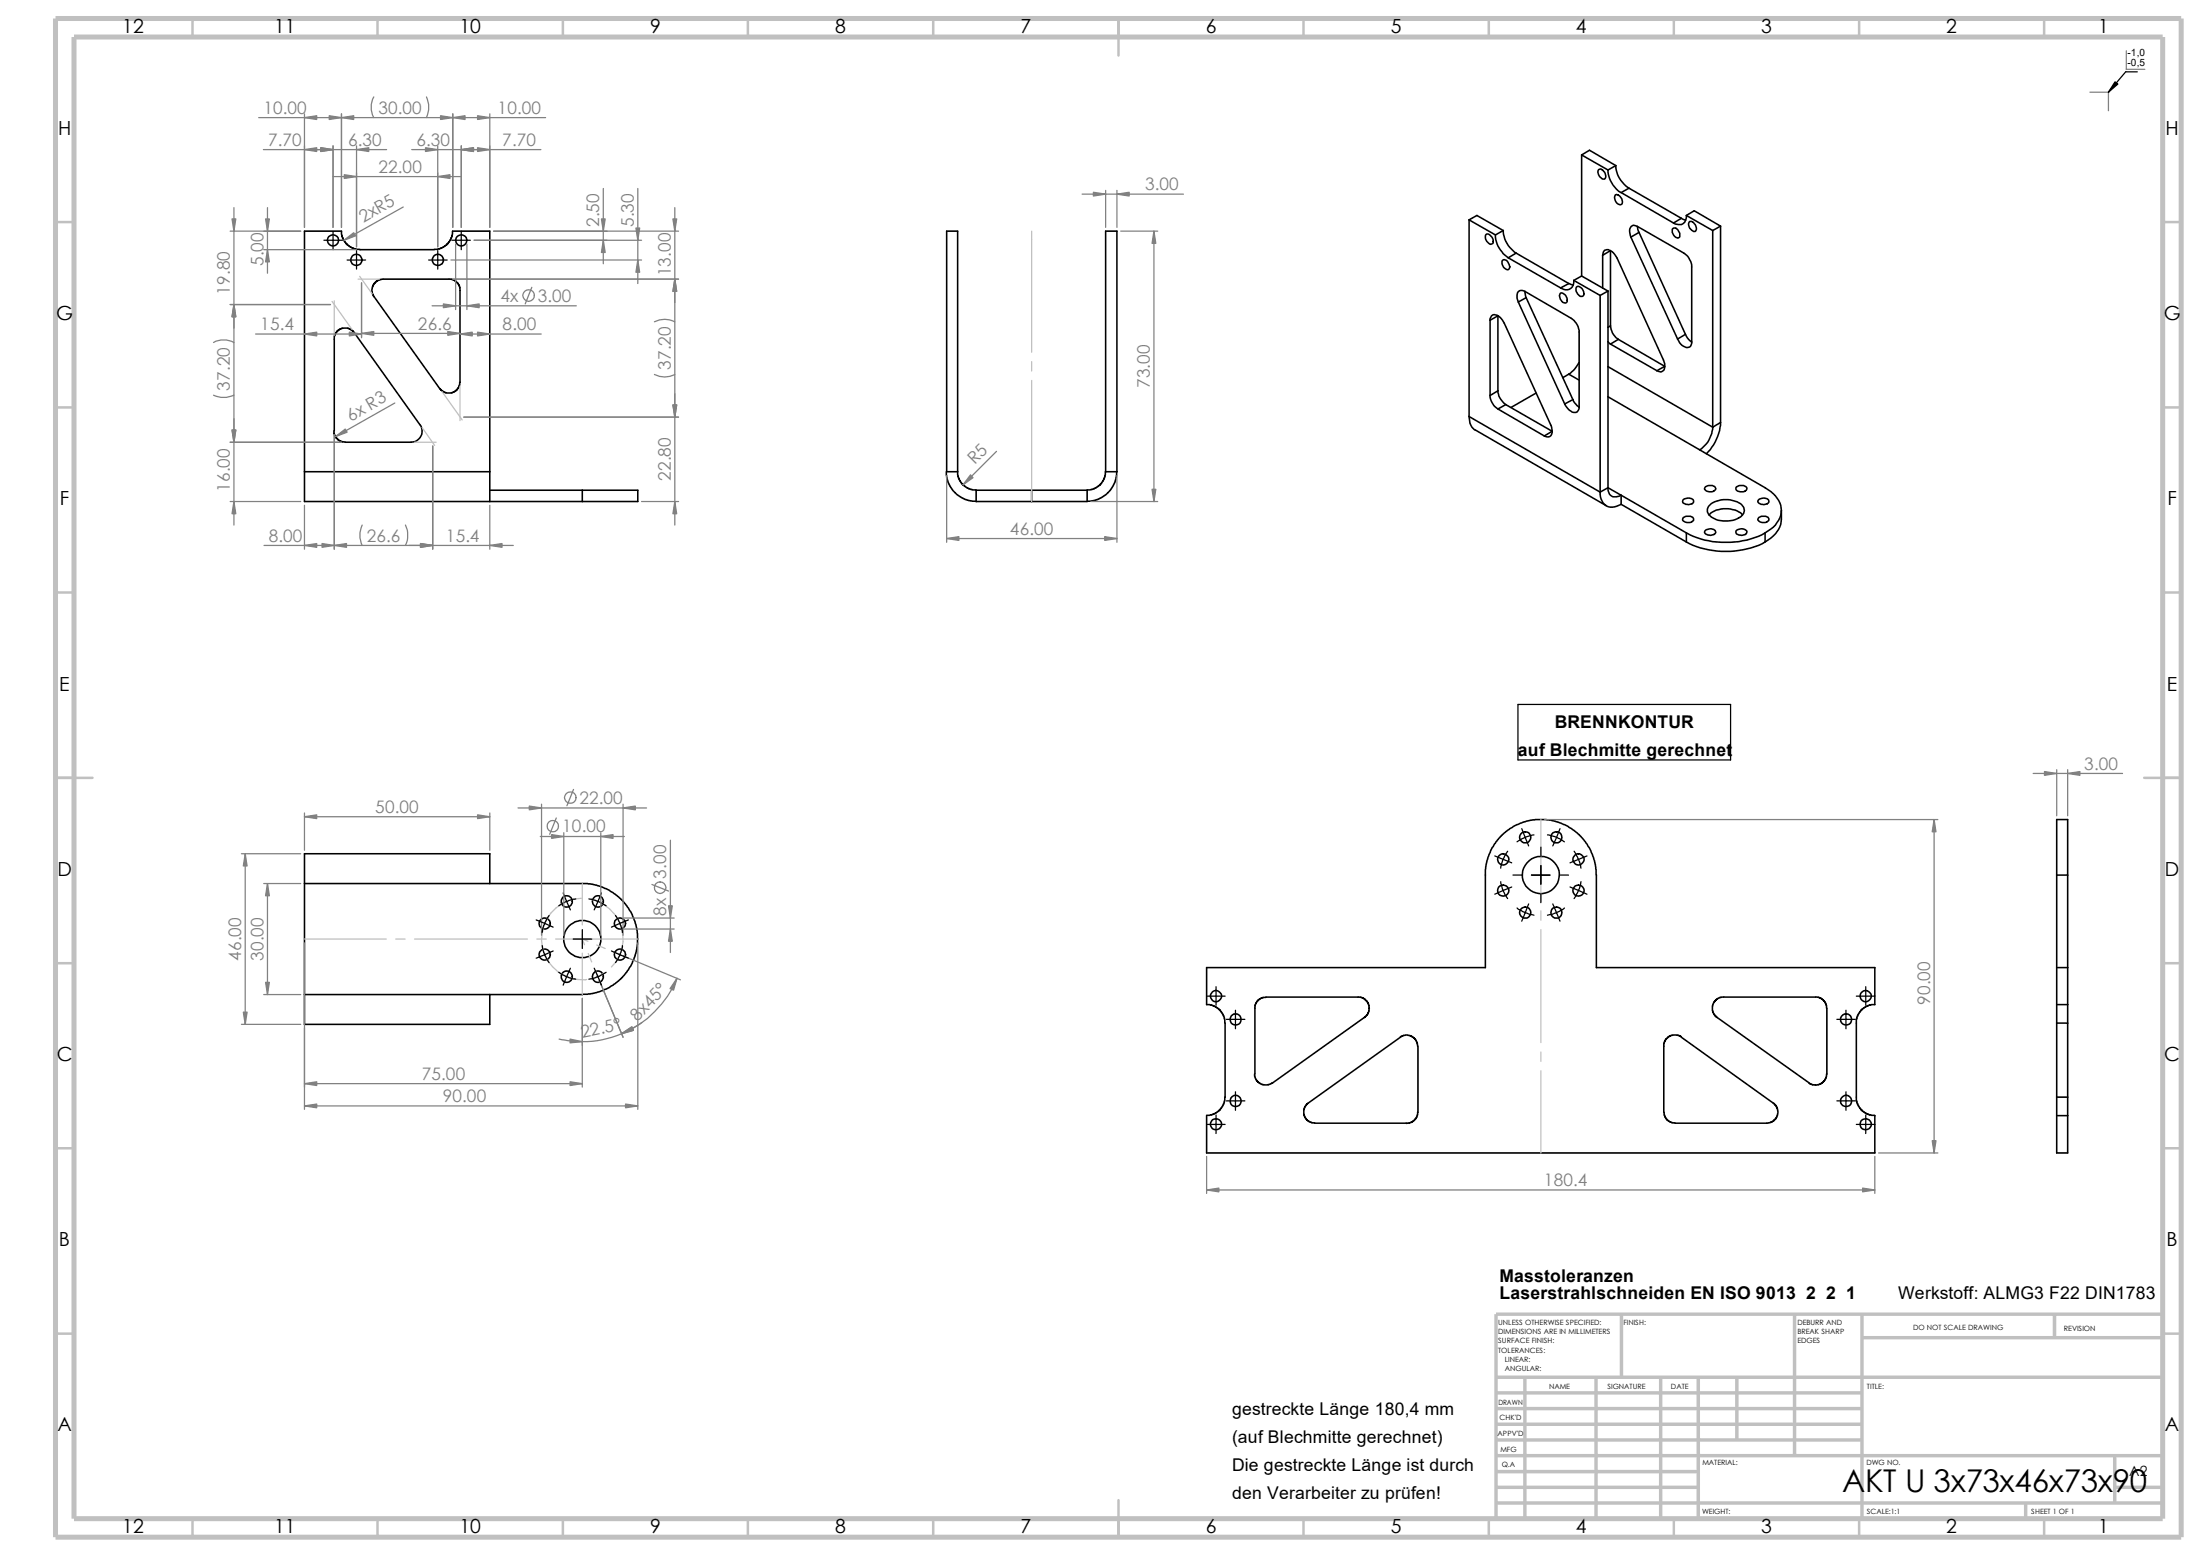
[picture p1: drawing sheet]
<svg xmlns="http://www.w3.org/2000/svg" width="297mm" height="210mm" viewBox="0 0 297 210" stroke-linecap="round" stroke-linejoin="round" font-family="sans-serif">
<g fill="none" stroke="#c0c0c0" stroke-width=".34">
<path d="M26 2.5v2.5M51 2.5v2.5M76 2.5v2.5M101 2.5v2.5M126 2.5v2.5M151 2.5v5M176 2.5v2.5M201 2.5v2.5M226 2.5v2.5M251 2.5v2.5M276 2.5v2.5M7.5 30h2.5"/>
<path d="M292 30h2.5M7.5 55h2.5M292 55h2.5M7.5 80h2.5M292 80h2.5M7.5 105h5M289.5 105h5M7.5 130h2.5M292 130h2.5M7.5 155h2.5M292 155h2.5M7.5 180h2.5"/>
<path d="M292 180h2.5M26 205v2.5M51 205v2.5M76 205v2.5M101 205v2.5M126 205v2.5M151 202.5v5M176 205v2.5M201 205v2.5M226 205v2.5M251 205v2.5M276 205v2.5"/>
</g>
<g fill="none" stroke="#c0c0c0" stroke-width=".47">
<path d="M218.9 177.4v8.5M242.3 177.4v19.1M251.4 177.4v27.6M277.4 177.4v3.2M292 177.4h-90v27.6M202 185.9h90M202 194.4h49.4M202 192.2h49.4M202 190.1h49.4M202 188h49.4M202 198.6h27.3M202 196.5h90"/>
<path d="M205.9 185.9v19.1M215.5 185.9v19.1M224.2 185.9v19.1M229.3 185.9v19.1M234.5 185.9v8.5M251.4 180.6h40.6M285.5 196.5v6.4M202 202.9h90M202 200.7h27.3M273.5 202.9v2.1M285.5 200.7h6.5"/>
</g>
<path d="M7.5 2.5h287v205h-287zM10 5h282v200h-282z" fill="none" stroke="#c0c0c0" stroke-width=".68" stroke-linecap="butt"/>
<g fill="none" stroke="#000" stroke-width=".21">
<path d="M58.6 33.7l.9-.2 1-.6 .5-.8 .1-.9h5v32.5M58.6 33.7h-10.5l-.8-.3-.6-.5-.5-.8-.1-.9h-5v32.5M127.8 31.2h1.5v32.5h-1.5zM198.3 29.7v26.5M198.3 29.7l3.6 2M198.3 29.7l1.1-.6 3.5 2M200.7 31.6a.87 .87 0 0 1 .8 1.3 .76 .76 0 0 1-1-.8v-.3zM201.9 31.7a3.9 3.9 0 0 0 1.7 3.1M202.8 35.2a.54 .54 0 0 1 .9 .4 .49 .49 0 0 1-.2 .8 1.03 1.03 0 0 1-.7-1.2zM202.9 31.1a3.9 3.9 0 0 0 1.8 3.1M202.9 31.1l-1 .6M203.6 34.8l7.1 4.1"/>
<path d="M204.7 34.2l-1.1 .6M204.7 34.2l7.1 4.1M205.9 39.3a.67 .67 0 0 0-.8 0 .67 .67 0 0 0-.3 .7l.2 .8M205.9 39.3l6.2 3.7a2.35 2.35 0 0 1 1.1 1.8v10.1M205.9 39.3l.1 .9M210.7 39.6a.85 .85 0 0 1 .8 1.3 .84 .84 0 0 1-.9-1.1zM211.8 38.3l.6 .2M211.8 38.3l-1.1 .6M212.5 37.8a1.08 1.08 0 0 1-.6 1.2 1.08 1.08 0 0 1-1.2-.1M212.5 37.8l3.5 2.1M212.9 38.7a.85 .85 0 0 1 .8 1.3 .73 .73 0 0 1-.9-.6v-.5zM213.5 37.3l-1 .5"/>
<path d="M213.5 37.3l3.6 2M213.5 20.9v16.4M213.5 20.9l3.6 2M213.5 20.9l1.1-.6 3.5 2.1M215.8 22.9a.67 .67 0 0 1 .9 .5 .44 .44 0 0 1 .1 .5 .44 .44 0 0 1-.4 .3 .99 .99 0 0 1-.6-1.3zM216 39.9v26.5M216.4 34.5a.65 .65 0 0 1 .3-.8 .65 .65 0 0 1 .8 .2l.3 .3 .5 .6 6.3 13.8a1.16 1.16 0 0 1-.2 1.5l-.2 .1-.5-.2M216.4 34.5v4.4M216.4 34.5l1-.7v10.2M217.1 22.9a3.8 3.8 0 0 0 1.8 3.1M217.1 39.3l-1.1 .6M217.1 39.3v26.5"/>
<path d="M218.1 26.3a.72 .72 0 0 1 .9 .7 .39 .39 0 0 1-.1 .6 .39 .39 0 0 1-.5-.1 1.05 1.05 0 0 1-.3-1.2zM218.1 22.4l-1 .5M218.1 22.4a3.8 3.8 0 0 0 1.8 3M218.9 26l7 4.1M219.9 25.4l-1 .6M219.9 25.4l7.1 4.1M220.2 32l6.3 13.8M221.1 30.6l6.2 3.6a2.34 2.34 0 0 1 1.1 1.8v10.1M221.1 30.6l.2 .8M221.1 30.6a.7 .7 0 0 0-.9 0 .7 .7 0 0 0-.2 .9l.2 .5M221.3 31.4l-1.1 .6M221.3 31.4l6.2 13.7"/>
<path d="M225.8 30.9a.58 .58 0 0 1 .9 .4l.1 .4a.35 .35 0 0 1-.2 .4 .35 .35 0 0 1-.5-.1 .85 .85 0 0 1-.3-1.1zM227 29.5l.6 .2M227 29.5l-1.1 .6M227.7 29.1l3.5 2M227.7 29.1l1-.7 3.6 2.1M227.7 29.1a1.06 1.06 0 0 1-.5 1.1 1.06 1.06 0 0 1-1.3-.1M228.1 29.9a.89 .89 0 0 1 .8 1.3 .89 .89 0 0 1-.8-1.3zM231.2 31.1v26.6M232.3 30.5v26.5M232.3 30.5l-1.1 .6M47.8 44.9l-.5-.5-.4-.1h-.7l-.6 .3-.3 .4-.2 .4v12.8M47.8 44.9l8.9 12.4a1.49 1.49 0 0 1 .1 1.6 1.49 1.49 0 0 1-1.3 .8l-9.3-.1-.5-.2-.4-.3-.2-.6v-.3"/>
<path d="M59.4 52.5l.2 .2 .5 .3h.9l.6-.3 .3-.4 .2-.4v-13.1l-.2-.4-.4-.5-.5-.2h-9.4l-.7 .2-.4 .4-.3 .5v.5l.2 .7 9 12.5M198.3 56.2a1.95 1.95 0 0 0 .9 1.8l17.6 10.2M198.3 56.2l17.7 10.2M201.2 43.2a.66 .66 0 0 1 .3-.7 .66 .66 0 0 1 .8 .1l.3 .4 .5 .6 6.3 13.8a1.19 1.19 0 0 1-.2 1.5l-.3 .1-.4-.2M201.2 53.4a2.33 2.33 0 0 0 1 1.8M201.2 43.2v10.2M201.2 43.2l1-.6v10.1M202.2 52.7a2.48 2.48 0 0 0 1.1 1.9M202.2 55.2l6.3 3.6M202.2 52.7l-1 .7M203.3 54.6l6.2 3.6-1 .6M203.3 54.6l-1.1 .6"/>
<path d="M205 40.8l6.2 13.7M206 40.2l-1 .6M206 40.2l6.3 13.7M207.4 53l-3.4 2M211.2 54.5a1.46 1.46 0 0 0 1.7 1.1l.3-.4v-.3M211.8 50.5l-.8 .5M211.8 50.5l1.4 .8M212.3 53.9l.3 .5 .6 .5M212.3 53.9l-1.1 .6M213.2 48.9l-.7 1.1-.7 .5M217.1 53.6l21.2 12.2a3.8 3.8 0 0 1 2.2 3.1 3.8 3.8 0 0 1-2.2 3M217.1 46.1l.3 .3"/>
<path d="M217.1 49.5l14.1 8.2M217.4 46.4l6.3 3.6M217.4 44l-.3 .2M217.4 44a2.33 2.33 0 0 0 1.1 1.8M218.5 45.8l6.2 3.6-1 .6M218.5 45.8l-1.1 .6M226.5 45.8a1.39 1.39 0 0 0 1.6 1l.2-.1 .1-.6M227.5 45.1l.5 .7 .4 .3M227.5 45.1l-1 .7M231.2 57.7a3.8 3.8 0 0 1-1.8 3M232.3 57l-1.1 .7M232.3 57a6.6 6.6 0 0 1-1.9 4.3"/>
<path d="M41.1 63.7h25M41.1 63.7v4h37.5M66.1 66.2h12.5M66.1 63.7v4M78.6 66.2h7.5v1.5h-7.5M78.6 66.2v1.5M127.8 63.7v.5l.2 .9 .3 .6 .6 .8 .9 .6 .5 .3 1.5 .3M129.3 63.7l.1 .9 .7 .9 .8 .5 .9 .2M131.8 66.2v1.5M131.8 66.2h7.5M131.8 67.7h7.5M139.3 66.2h7.5v1.5h-7.5"/>
<path d="M139.3 66.2v1.5M149.3 63.7v-32.5h1.5v32.5M149.3 63.7h1.5M149.3 63.7l-.2 .9-.7 .9-.7 .5-.9 .1M150.8 63.7l-.3 1.4-.3 .6-.6 .8-.8 .6-.6 .3-.9 .2h-.5M216 66.4a1.68 1.68 0 0 0 2.3 1.9l.6-.2M217.1 65.8l-1.1 .6M217.1 65.8l1.8 1M217.1 65.8a1.05 1.05 0 0 0 .4 1.1 1.05 1.05 0 0 0 1.1 .1l.3-.2M218.9 68.1l8.8 5.1M218.9 66.8l8.8 5.1M218.9 66.8v1.3"/>
<path d="M227.2 69.8a1.2 1.2 0 0 1 1.4 .1 .48 .48 0 0 1-.1 .5 .48 .48 0 0 1-.5 .1l-.5-.1-.3-.1zM227.2 67.4a.95 .95 0 0 1 1.4 .2 .62 .62 0 0 1-.8 .5l-.3-.1a.32 .32 0 0 1-.3-.2 .32 .32 0 0 1 0-.4zM227.7 73.2a11.7 11.7 0 0 0 10.6 0M227.7 71.9v1.3M227.7 71.9a11.7 11.7 0 0 0 10.6 0M230.3 65.7a1.14 1.14 0 0 1 1.3 .1 .48 .48 0 0 1-.2 .5 .48 .48 0 0 1-.5 .1h-.1a.45 .45 0 0 1-.5-.2 .45 .45 0 0 1 0-.5zM230.3 71.6a.9 .9 0 0 1 1.3 .2 .88 .88 0 0 1-1.5 0zM230.7 69.5a3.5 3.5 0 0 1 4.5-.1v.1M230.8 68.2a3.6 3.6 0 0 1 4.4 0 1.04 1.04 0 0 1-.5 1.7 3.5 3.5 0 0 1-4-.5l-.2-.3v-.4zM234.4 71.7a.98 .98 0 0 1 1.4 .1 .62 .62 0 0 1-.9 .4l-.4-.1zM234.4 65.7a1.06 1.06 0 0 1 1.4 .2 .7 .7 0 0 1-1 .4l-.4-.2v-.3zM237.4 67.4a.91 .91 0 0 1 1.4 .2 .62 .62 0 0 1-.9 .5l-.4-.2a.29 .29 0 0 1-.1-.5z"/>
<path d="M237.4 69.8a1.14 1.14 0 0 1 1.4 .1 .48 .48 0 0 1-.2 .5 .48 .48 0 0 1-.5 .1h-.2a.44 .44 0 0 1-.5-.2 .44 .44 0 0 1 0-.5zM238.3 71.9v1.3M240.5 68.9a4.5 4.5 0 0 1-.4 2.6l-.7 .8-1.1 .9M41.1 119.3h38.2h.7l.9 .3 1.4 .6 1.2 .8 .8 .8 .8 1.2 .6 1.4 .3 .9 .1 1.4M41.1 119.3v14.9M41.1 119.3v-4.1h25v4.1M277.7 118.1v-7.5h1.4v7.5M277.7 118.1v17.5M277.7 118.1h1.4M279.1 118.1v17.5M41.1 134.2v4.1h25v-4.1M86.1 126.7l-.1 1.4-.3 1-.6 1.3-.8 1.2-.8 .8-1.2 .9-1.4 .6-.9 .2-1.4 .1h-37.5"/>
<path d="M165.4 138.1l-.2-.9-.4-.8-1-.7-.9-.1v-5h37.6v-13.3l.2-1.1 .5-1.3 .6-1 .8-1 .9-.8 .8-.6 1.4-.5 .9-.3 .7-.1 2.1 .1 1 .3 1.3 .5 1.5 1.1 .8 1 .5 .8 .6 1.3 .3 1 .1 1.4v12.5h37.6v5l-.9 .1-.8 .5-.5 .6-.3 .8v10.5l.1 .9 .7 .9 .8 .5 .9 .2v5h-90.2v-5M165.4 138.1v10l-.1 .6-.2 .6-.6 .6-.7 .5-.9 .1M170.9 134.6h12.8l.4 .1 .5 .5 .2 .5 .1 .4-.2 .8-.5 .4-12.4 8.9-.6 .2h-.6l-.5-.2-.5-.4-.2-.6v-.3M170.9 134.6h-.4l-.6 .3-.4 .5-.1 .3v9.2M227 140l12.4 8.9 .5 .7 .1 .9-.2 .5-.4 .3-.7 .3h-12.6l-.7-.2-.4-.3-.3-.5v-.5M227 140l-.5-.3-1 .1-.6 .5-.3 .5v9.3M277.7 135.6v2.5M277.7 138.1v10M277.7 135.6h1.4M277.7 138.1h1.4M277.7 130.6h1.4M279.1 135.6v2.5"/>
<path d="M279.1 138.1v10M191.4 141.2l-.2-.8-.5-.5-.7-.2h-.5l-.4 .2-12.6 9-.4 .5-.1 .3v.8l.1 .3 .4 .5 .6 .3h12.8M191.4 141.2v9.3l-.2 .4-.4 .4-.9 .3M244.3 146.2l-12.6-8.9-.3-.4-.2-.5v-.6l.3-.7 .4-.3 .5-.2h13l.6 .2 .5 .7 .1 .6v9.2l-.3 .5-.6 .5-.6 .2-.4-.1-.5-.2M277.7 148.1v2.5M277.7 150.6v5h1.4v-5M277.7 150.6h1.4M277.7 148.1h1.4M279.1 148.1v2.5"/>
<circle cx="45" cy="32.5" r=".75"/>
<circle cx="48.1" cy="35.1" r=".75"/>
<circle cx="59.1" cy="35.1" r=".75"/>
<circle cx="62.3" cy="32.5" r=".75"/>
<circle cx="202.9" cy="116" r=".76"/>
<circle cx="205.9" cy="113" r=".75"/>
<circle cx="208" cy="118.1" r="2.5"/>
<circle cx="210.1" cy="113" r=".75"/>
<circle cx="213.1" cy="116" r=".75"/>
<circle cx="73.5" cy="124.6" r=".75"/>
<circle cx="73.5" cy="128.8" r=".75"/>
<circle cx="76.5" cy="131.8" r=".76"/>
<circle cx="76.5" cy="121.7" r=".76"/>
<circle cx="78.6" cy="126.7" r="2.49"/>
<circle cx="80.7" cy="121.7" r=".75"/>
<circle cx="80.7" cy="131.8" r=".75"/>
<circle cx="83.7" cy="124.6" r=".75"/>
<circle cx="83.7" cy="128.8" r=".75"/>
<circle cx="164.2" cy="134.4" r=".75"/>
<circle cx="166.8" cy="137.6" r=".75"/>
<circle cx="202.9" cy="120.2" r=".76"/>
<circle cx="205.9" cy="123.2" r=".75"/>
<circle cx="210.1" cy="123.2" r=".75"/>
<circle cx="213.1" cy="120.2" r=".75"/>
<circle cx="249.2" cy="137.6" r=".75"/>
<circle cx="251.9" cy="134.4" r=".76"/>
<circle cx="164.2" cy="151.7" r=".75"/>
<circle cx="166.8" cy="148.6" r=".76"/>
<circle cx="249.2" cy="148.6" r=".76"/>
<circle cx="251.9" cy="151.8" r=".76"/>
</g>
<g fill="none" stroke="#808080" stroke-width=".17">
<path d="M34.9 15.9h38.8M41.1 15.4v15.3M45 19.7v11M46.1 15.4v15.3M48.1 19.7v13.6M50.5 13.1a3.1 3.1 0 0 0 0 2.8M57.6 13.1a3.4 3.4 0 0 1 0 2.8M59.1 19.7v13.6M61.1 15.4v15.3M62.3 19.7v11M66.1 15.4v15.3M282.2 12.4h2.4v2.5"/>
<path d="M287.1 6.9v2.5h2.5M31.1 31.2h9.5M31.6 28v42.9M35.6 20.2h16.6M35.6 33.7h12.5M36.1 28v8.9M45 23.8h17.3M48.8 38.2v7.4M54.4 27.9l-8 4.5M55.6 20.2h17.4M60.9 35.1h25.7M61.1 37.7h30.5"/>
<path d="M61.5 32.9v8.9M63 32.9v8.9M64 32.4h22.6M66.6 31.2h25M71.8 38.8l-.9 2.2M81.4 25.4v10.2M86.1 25.4v12.9M91.1 28v42.9M146.1 26.2h13.7M149.3 25.7v5M150.8 25.7v5M151.3 31.2h5"/>
<path d="M155.8 31.2v36.5M28.8 53.3a3.3 3.3 0 0 0 2.8 0M28.8 46.2a2.96 2.96 0 0 1 2.8 0M31.1 59.7h15M31.1 41.1h13.5M34.5 45.1h14.3M45.1 58.7v15.4M48.8 45h13.3M53.3 54.4l-8 4.5M58.3 41.3h19.5M62.1 45.1h11M62.6 56.3h29"/>
<path d="M88.3 43.4a2.96 2.96 0 0 1 2.8 0M88.3 50.5a2.96 2.96 0 0 0 2.8 0M31.1 67.7h9.5M35.6 73.6h33.7M41.1 68.2v5.9M48.9 70.9a3.3 3.3 0 0 0 0 2.7M54.7 70.9a3.3 3.3 0 0 1 0 2.7M58.4 60.2v13.9M66.1 68.2v5.9M86.6 67.7h5M127.8 72.7h23M127.8 64.2v9"/>
<path d="M134.5 60.9l-4.5 4.5M147.3 67.7h9M150.8 64.2v9M32.6 115.2h8M33.1 115.2v23.1M35.6 119.3h5M36.1 119.3v14.9M41.1 109.7v5.1M41.1 110.2h25M66.1 109.7v5.1M69.9 109.1h17.4M72.9 112.9h11.4"/>
<path d="M73.1 108.5v17.7M75.1 110.4l-.9 2.2M76.1 112.4v13.8M77.4 106.6l-.9 2.2M81.1 112.4v13.8M84.1 108.5v17.7M88 119.4l2.3 .9M90.5 113.4v15.2M208.5 110.6h53.1M261.1 110.6v45M274.5 104.4h12.1M277.7 103.9v6.2"/>
<path d="M279.1 103.9v6.2M32.6 138.3h8M35.6 134.2h5M41.1 127.3v22.4M78.6 134.7v12M80.9 132.3l3.2 7.7M83.9 139.5a14.1 14.1 0 0 1-8.4 .8M84.2 129l7.7 3.2M84.2 123.9h6.8M84.2 125.4h6.8M86.1 127.3v22.4M86.7 138a11.8 11.8 0 0 1-2.8 1.5"/>
<path d="M91.4 132a13.9 13.9 0 0 1-7.5 7.5M41.1 149.3h45M41.1 146.3h37.5M162.9 156.1v5M253.1 156.1v5M253.6 155.6h8M162.9 160.6h90.2"/>
<circle cx="71.4" cy="39.9" r=".77"/>
<circle cx="74.6" cy="111.5" r=".77"/>
<circle cx="77" cy="107.7" r=".77"/>
<circle cx="89.1" cy="119.8" r=".77"/>
</g>
<g fill="none" stroke="#c0c0c0" stroke-width=".17">
<path d="M48.3 37.7h2.9M48.6 37.3l1.6 2.4M139.3 31.2v16.3M44.8 40.7l2.7 3.8M45.1 40.6v4.7M56 59.7h2.9M57 57.7l1.7 2.4M59.7 52.9l2.7 3.8M62.1 52.1v4.7M139.3 48.8v1.3M139.3 51.4v16.3M78.6 119.3v5.5"/>
<path d="M208 110.6v11.1M41.1 126.7h11.1M53.4 126.7h1.3M56 126.7h15.2M72.5 126.7h1.2M75 126.7h11.1M76 121.8a5.5 5.5 0 0 0-2.6 6.5 5.5 5.5 0 0 0 5.8 3.9M78.5 121.2l-1.2 .2M78.6 126.1v1.3M78.6 128.7v5.5M79.4 127l-.8-.3 .3 .8M79.4 128.7l.5 1.1"/>
<path d="M79.8 121.4a5.5 5.5 0 0 1 2.7 9.1M80.4 131l.3 .8M80.6 127.6l1.1 .4M81.6 131.3l-.7 .4-.5 .2M82.9 128.5l.8 .3M208 122.9v1.3M208 125.5v15.2M208 142v1.3M208 144.5v11.1"/>
</g>
<g fill="#808080" stroke="#808080" stroke-width=".17">
<path d="M48.8 45l1.7-.3v.6z"/>
<path d="M60.5 44.7l1.6 .3-1.6 .3z"/>
<path d="M45.1 73.6l1.7-.2v.5z"/>
<path d="M56.8 73.4l1.6 .2-1.6 .3z"/>
<path d="M31.3 58h.5l-.2 1.7z"/>
<path d="M31.6 41.1l.2 1.7h-.5z"/>
<path d="M91.1 37.7l.3 1.6h-.6z"/>
<path d="M90.8 54.7h.6l-.3 1.6z"/>
<path d="M91.1 67.7l.3 1.6h-.6z"/>
<path d="M31.3 29.5h.5l-.2 1.7z"/>
<path d="M66.1 73.6l1.7-.2v.5z"/>
<path d="M47.2 44.8l1.6 .3-1.6 .2z"/>
<path d="M41.1 45.1l1.7-.3v.5z"/>
<path d="M77 140.3l1.6 .3-1.6 .2z"/>
<path d="M83.9 139.5l1.4-.9 .2 .5z"/>
<path d="M84.5 149l1.6 .3-1.6 .2z"/>
<path d="M41.1 149.3l1.7-.3v.5z"/>
<path d="M84.1 109.1l1.7-.3v.5z"/>
<path d="M71.5 108.8l1.6 .3-1.6 .2z"/>
<path d="M91.4 132l-.5 1.6-.4-.2z"/>
<path d="M43.3 19.9l1.7 .3-1.7 .2z"/>
<path d="M48.1 20.2l1.7-.3v.5z"/>
<path d="M41.1 15.9l1.7-.3v.5z"/>
<path d="M62.1 45.1l1.7-.3v.5z"/>
<path d="M62.3 20.2l1.6-.3v.5z"/>
<path d="M64.5 19.9l1.6 .3-1.6 .2z"/>
<path d="M90.8 29.5h.6l-.3 1.7z"/>
<path d="M64.5 44.8l1.6 .3-1.6 .2z"/>
<path d="M57.4 19.9l1.7 .3-1.7 .2z"/>
<path d="M46.1 15.9l1.7-.3v.5z"/>
<path d="M44.4 15.6l1.7 .3-1.7 .2z"/>
<path d="M59.5 15.6l1.6 .3-1.6 .2z"/>
<path d="M64.5 15.6l1.6 .3-1.6 .2z"/>
<path d="M61.1 15.9l1.7-.3v.5z"/>
<path d="M46.4 32.4l1.4-1 .2 .4z"/>
<path d="M35.9 29.5h.5l-.3 1.7z"/>
<path d="M31.6 67.7l.2 1.6h-.5z"/>
<path d="M36.1 33.7l.3 1.6h-.5z"/>
<path d="M41.1 73.6l1.7-.2v.5z"/>
<path d="M45.3 58.9l1.3-1 .3 .4z"/>
<path d="M43.5 73.4l1.6 .2-1.6 .3z"/>
<path d="M81.2 29.5h.5l-.3 1.7z"/>
<path d="M81.4 32.4l.3 1.7h-.5z"/>
<path d="M85.9 30.8h.5l-.3 1.6z"/>
<path d="M86.1 35.1l.3 1.6h-.5z"/>
<path d="M41.1 20.2l1.7-.3v.5z"/>
<path d="M59.1 23.8l1.6-.2v.5z"/>
<path d="M46.5 23.6l1.6 .2-1.6 .3z"/>
<path d="M59.9 41l1.6 .3-1.6 .2z"/>
<path d="M63 41.3l1.7-.3v.5z"/>
<path d="M279.1 104.4l1.7-.3v.5z"/>
<path d="M276 104.1l1.7 .3-1.7 .2z"/>
<path d="M251.5 160.4l1.6 .2-1.6 .3z"/>
<path d="M162.9 160.6l1.6-.2v.5z"/>
<path d="M260.9 154h.5l-.3 1.6z"/>
<path d="M261.1 110.6l.3 1.7h-.5z"/>
<path d="M155.5 66h.5l-.2 1.7z"/>
<path d="M149.1 72.4l1.7 .3-1.7 .2z"/>
<path d="M147.6 26l1.7 .2-1.7 .3z"/>
<path d="M150.8 26.2l1.6-.2v.5z"/>
<path d="M155.8 31.2l.2 1.7h-.5z"/>
<path d="M127.8 72.7l1.7-.3v.5z"/>
<path d="M131 64.1l.4 .4-1.4 .9z"/>
<path d="M74.5 112.6l1.6 .3-1.6 .3z"/>
<path d="M81.1 112.9l1.7-.3v.6z"/>
<path d="M77 146l1.6 .3-1.6 .2z"/>
<path d="M41.1 146.3l1.7-.3v.5z"/>
<path d="M32.9 136.6h.5l-.3 1.7z"/>
<path d="M33.1 115.2l.3 1.7h-.5z"/>
<path d="M64.5 110l1.6 .2-1.6 .3z"/>
<path d="M41.1 110.2l1.7-.2v.5z"/>
<path d="M36.1 119.3l.3 1.6h-.5z"/>
<path d="M35.9 132.6h.5l-.3 1.6z"/>
<path d="M90.3 122.3h.5l-.3 1.6z"/>
<path d="M90.5 125.4l.3 1.6h-.5z"/>
</g>
<g fill="none" stroke="#000" stroke-width=".17">
<path d="M288.5 9.7h-1.5l-2.4 2.7M43.7 32.4h2.5M45 31.2v2.5M46.9 35.1h2.5M48.1 33.8v2.5M57.9 35.1h2.5M59.1 33.8v2.5M61 32.4h2.5M62.3 31.2v2.5M204.9 95.1h28.7v7.5h-28.7zM201.8 115.5l2.3 1M202.6 119l.3 1.2"/>
<path d="M203.5 114.9a5.8 5.8 0 0 0-.9 2.3M204.1 119.7l-1.2 .5M204.3 118.1h1.2M205.4 111.8l.5 1.2M205.9 113l.5 1.2M205.9 113l-1.1 .6M206.8 118.1h2.5M207.1 112.7l-1.2 .3M208 114.3v1.3M208 116.8v2.5M208.9 112.7l1.2 .3M210.1 113l-.5 1.2"/>
<path d="M210.1 113l1.1 .6M210.5 118.1h1.3M210.6 111.8l-.5 1.2M212 119.7l1.1 .5M212.5 114.9a5.8 5.8 0 0 1 .9 2.3M213.4 119l-.3 1.2M214.2 115.5l-2.2 1M72.4 124.2l1.1 .4M73.2 127.6l.3 1.3M73.5 124.6l-.3 1.3M73.5 128.9l.6 1M73.5 124.6l1.2 .5"/>
<path d="M73.5 128.9l-1.1 .4M74.1 123.6l-.6 1M74.7 128.4l-1.2 .5M75.4 131.2l1.1 .6M76 120.5l.5 1.2M76.5 121.7l.5 1.1M76.5 131.8l-.5 1.2M76.5 121.7l-1.1 .6M76.5 131.8l1.2 .4M77 130.7l-.5 1.1M77.4 126.7h2.5M77.7 121.3l-1.2 .4"/>
<path d="M78.6 125.5v2.5M79.5 121.3l1.2 .4M80.2 130.7l.5 1.1M80.7 131.8l.5 1.2M80.7 121.7l-.5 1.1M80.7 131.8l-1.2 .4M80.7 121.7l1.1 .6M81.2 120.5l-.5 1.2M81.8 131.2l-1.1 .6M82.5 128.4l1.2 .5M83.1 123.6l.6 1M83.7 124.6l.3 1.3"/>
<path d="M83.7 128.9l-.6 1M83.7 124.6l-1.2 .5M83.7 128.9l1.1 .4M84 127.6l-.3 1.3M84.8 124.2l-1.1 .4M162.9 134.5h2.5M164.2 133.2v2.5M165.6 137.6h2.5M166.8 136.4v2.5M202.9 120.2l.6 1.1M202.9 120.2l-1.1 .5M204.8 122.6l1.1 .6"/>
<path d="M205.9 123.2l-.5 1.1M205.9 123.2l1.2 .3M206.4 122l-.5 1.2M208 120.6v1.2M209.6 122l.5 1.2M210.1 123.2l.5 1.1M210.1 123.2l-1.2 .3M211.2 122.6l-1.1 .6M213.1 120.2l1.1 .5M213.1 120.2l-.6 1.1M248 137.6h2.5M249.2 136.4v2.5"/>
<path d="M250.6 134.5h2.5M251.9 133.2v2.5M162.9 151.8h2.5M164.2 150.5v2.5M165.6 148.6h2.5M166.8 147.4v2.5M248 148.6h2.5M249.2 147.4v2.5M250.6 151.8h2.5M251.9 150.5v2.5"/>
</g>
<path d="M285.5 11l.4 .3-1.3 1.1z" fill="#000" stroke="#000" stroke-width=".17"/>
<text font-size="4.2" x="248.7" y="201.4">AKT U 3x73x46x73x90</text>
<g font-size="2.6">
<text x="16.5" y="4.4">12</text>
<text x="37" y="4.4">11</text>
<text x="62" y="4.4">10</text>
<text x="87.8" y="4.4">9</text>
<text x="112.7" y="4.4">8</text>
<text x="137.8" y="4.4">7</text>
<text x="162.8" y="4.4">6</text>
<text x="187.7" y="4.4">5</text>
<text x="212.8" y="4.4">4</text>
<text x="237.7" y="4.4">3</text>
<text x="262.8" y="4.4">2</text>
<text x="283.3" y="4.4">1</text>
<text x="7.8" y="18.2">H</text>
<text x="292.4" y="18.2">H</text>
<text x="7.6" y="43.2">G</text>
<text x="292.1" y="43.2">G</text>
<text x="8.1" y="68.2">F</text>
<text x="292.6" y="68.2">F</text>
<text x="8" y="93.2">E</text>
<text x="292.5" y="93.2">E</text>
<text x="7.7" y="118.2">D</text>
<text x="292.3" y="118.2">D</text>
<text x="7.7" y="143.2">C</text>
<text x="292.2" y="143.2">C</text>
<text x="8" y="168.2">B</text>
<text x="292.5" y="168.2">B</text>
<text x="7.7" y="193.2">A</text>
<text x="292.3" y="193.2">A</text>
<text x="16.5" y="207">12</text>
<text x="37" y="207">11</text>
<text x="62" y="207">10</text>
<text x="87.8" y="207">9</text>
<text x="112.7" y="207">8</text>
<text x="137.8" y="207">7</text>
<text x="162.8" y="207">6</text>
<text x="187.7" y="207">5</text>
<text x="212.8" y="207">4</text>
<text x="237.7" y="207">3</text>
<text x="262.8" y="207">2</text>
<text x="283.3" y="207">1</text>
</g>
<g font-size="2.4">
<text x="209.9" y="98.3">BRENNKONTUR</text>
<text x="204.9" y="102">auf Blechmitte gerechnet</text>
<text x="202.4" y="173.1">Masstoleranzen</text>
<text x="202.4" y="175.3">Laserstrahlschneiden EN ISO 9013 2 2 1</text>
<text x="256.2" y="175.3">Werkstoff: ALMG3 F22 DIN1783</text>
<text x="166.3" y="191">gestreckte Länge 180,4 mm</text>
<text x="166.3" y="194.8">(auf Blechmitte gerechnet)</text>
<text x="166.3" y="198.5">Die gestreckte Länge ist durch</text>
<text x="166.3" y="202.3">den Verarbeiter zu prüfen!</text>
</g>
<g font-size="2.3" fill="#808080">
<text x="35.6" y="15.4">10.00</text>
<text x="51.1" y="15.4">30.00</text>
<text x="67.2" y="15.4">10.00</text>
<text x="36.2" y="19.7">7.70</text>
<text x="47" y="19.7">6.30</text>
<text x="51.1" y="23.3">22.00</text>
<text x="56.2" y="19.7">6.30</text>
<text x="67.8" y="19.7">7.70</text>
<text x="154.6" y="25.7">3.00</text>
<text x="35.6" y="35.9" transform="rotate(-90 35.6 35.9)">5.00</text>
<text x="49.1" y="30.1" transform="rotate(-30 49.1 30.1)">2xR5</text>
<text x="80.9" y="30.7" transform="rotate(-90 80.9 30.7)">2.50</text>
<text x="85.6" y="30.7" transform="rotate(-90 85.6 30.7)">5.30</text>
<text x="31" y="39.8" transform="rotate(-90 31 39.8)">19.80</text>
<text x="67.6" y="40.8">4x</text>
<text x="72.6" y="40.8">3.00</text>
<text x="90.6" y="37.3" transform="rotate(-90 90.6 37.3)">13.00</text>
<text x="35.1" y="44.6">15.4</text>
<text x="56.4" y="44.5">26.6</text>
<text x="67.9" y="44.6">8.00</text>
<text x="31" y="52.7" transform="rotate(-90 31 52.7)">37.20</text>
<text x="90.6" y="49.9" transform="rotate(-90 90.6 49.9)">37.20</text>
<text x="155.2" y="52.4" transform="rotate(-90 155.2 52.4)">73.00</text>
<text x="47.4" y="56.9" transform="rotate(-30 47.4 56.9)">6x R3</text>
<text x="90.6" y="64.9" transform="rotate(-90 90.6 64.9)">22.80</text>
<text x="131.6" y="62.8" transform="rotate(-45 131.6 62.8)">R5</text>
<text x="31" y="66.4" transform="rotate(-90 31 66.4)">16.00</text>
<text x="36.3" y="73.1">8.00</text>
<text x="49.5" y="73.1">26.6</text>
<text x="60.2" y="73.1">15.4</text>
<text x="136.3" y="72.2">46.00</text>
<text x="281.4" y="103.9">3.00</text>
<text x="50.7" y="109.7">50.00</text>
<text x="75.9" y="112.4">10.00</text>
<text x="78.2" y="108.5">22.00</text>
<text x="89.9" y="118.6" transform="rotate(-90 89.9 118.6)">3.00</text>
<text x="89.9" y="123.7" transform="rotate(-90 89.9 123.7)">8x</text>
<text x="32.6" y="129.7" transform="rotate(-90 32.6 129.7)">46.00</text>
<text x="35.6" y="129.7" transform="rotate(-90 35.6 129.7)">30.00</text>
<text x="86.1" y="137.9" transform="rotate(-47 86.1 137.9)">8x45°</text>
<text x="260.6" y="135.6" transform="rotate(-90 260.6 135.6)">90.00</text>
<text x="78.6" y="140.1" transform="rotate(-12 78.6 140.1)">22.5°</text>
<text x="56.9" y="145.8">75.00</text>
<text x="59.8" y="148.8">90.00</text>
<text x="208.4" y="160.1">180.4</text>
</g>
<text font-size="1.9" x="287.4" y="199.3">A2</text>
<g font-size="1.4">
<text x="287.2" y="7.5">-1,0</text>
<text x="287.2" y="9">-0,5</text>
</g>
<g font-size="1">
<text x="202.3" y="178.8">UNLESS OTHERWISE SPECIFIED:</text>
<text x="219.2" y="178.8">FINISH:</text>
<text x="242.7" y="178.8">DEBURR AND</text>
<text x="258.3" y="179.5">DO NOT SCALE DRAWING</text>
<text x="278.6" y="179.6">REVISION</text>
<text x="202.3" y="182.6">TOLERANCES:</text>
<text x="202.3" y="180.1">DIMENSIONS ARE IN MILLIMETERS</text>
<text x="202.3" y="181.3">SURFACE FINISH:</text>
<text x="203.2" y="183.8">LINEAR:</text>
<text x="203.2" y="185.1">ANGULAR:</text>
<text x="242.7" y="181.3">EDGES</text>
<text x="242.7" y="180">BREAK SHARP</text>
<text x="202.3" y="189.6">DRAWN</text>
<text x="202.4" y="191.7">CHK'D</text>
<text x="209.1" y="187.5">NAME</text>
<text x="217" y="187.5">SIGNATURE</text>
<text x="225.6" y="187.5">DATE</text>
<text x="252.1" y="187.5">TITLE:</text>
<text x="202.2" y="193.8">APPV'D</text>
<text x="202.6" y="195.9">MFG</text>
<text x="229.8" y="197.8">MATERIAL:</text>
<text x="252" y="197.8">DWG NO.</text>
<text x="202.7" y="198">Q.A</text>
<text x="229.8" y="204.3">WEIGHT:</text>
<text x="252" y="204.3">SCALE:1:1</text>
<text x="274.2" y="204.3">SHEET 1 OF 1</text>
</g>
</svg>
